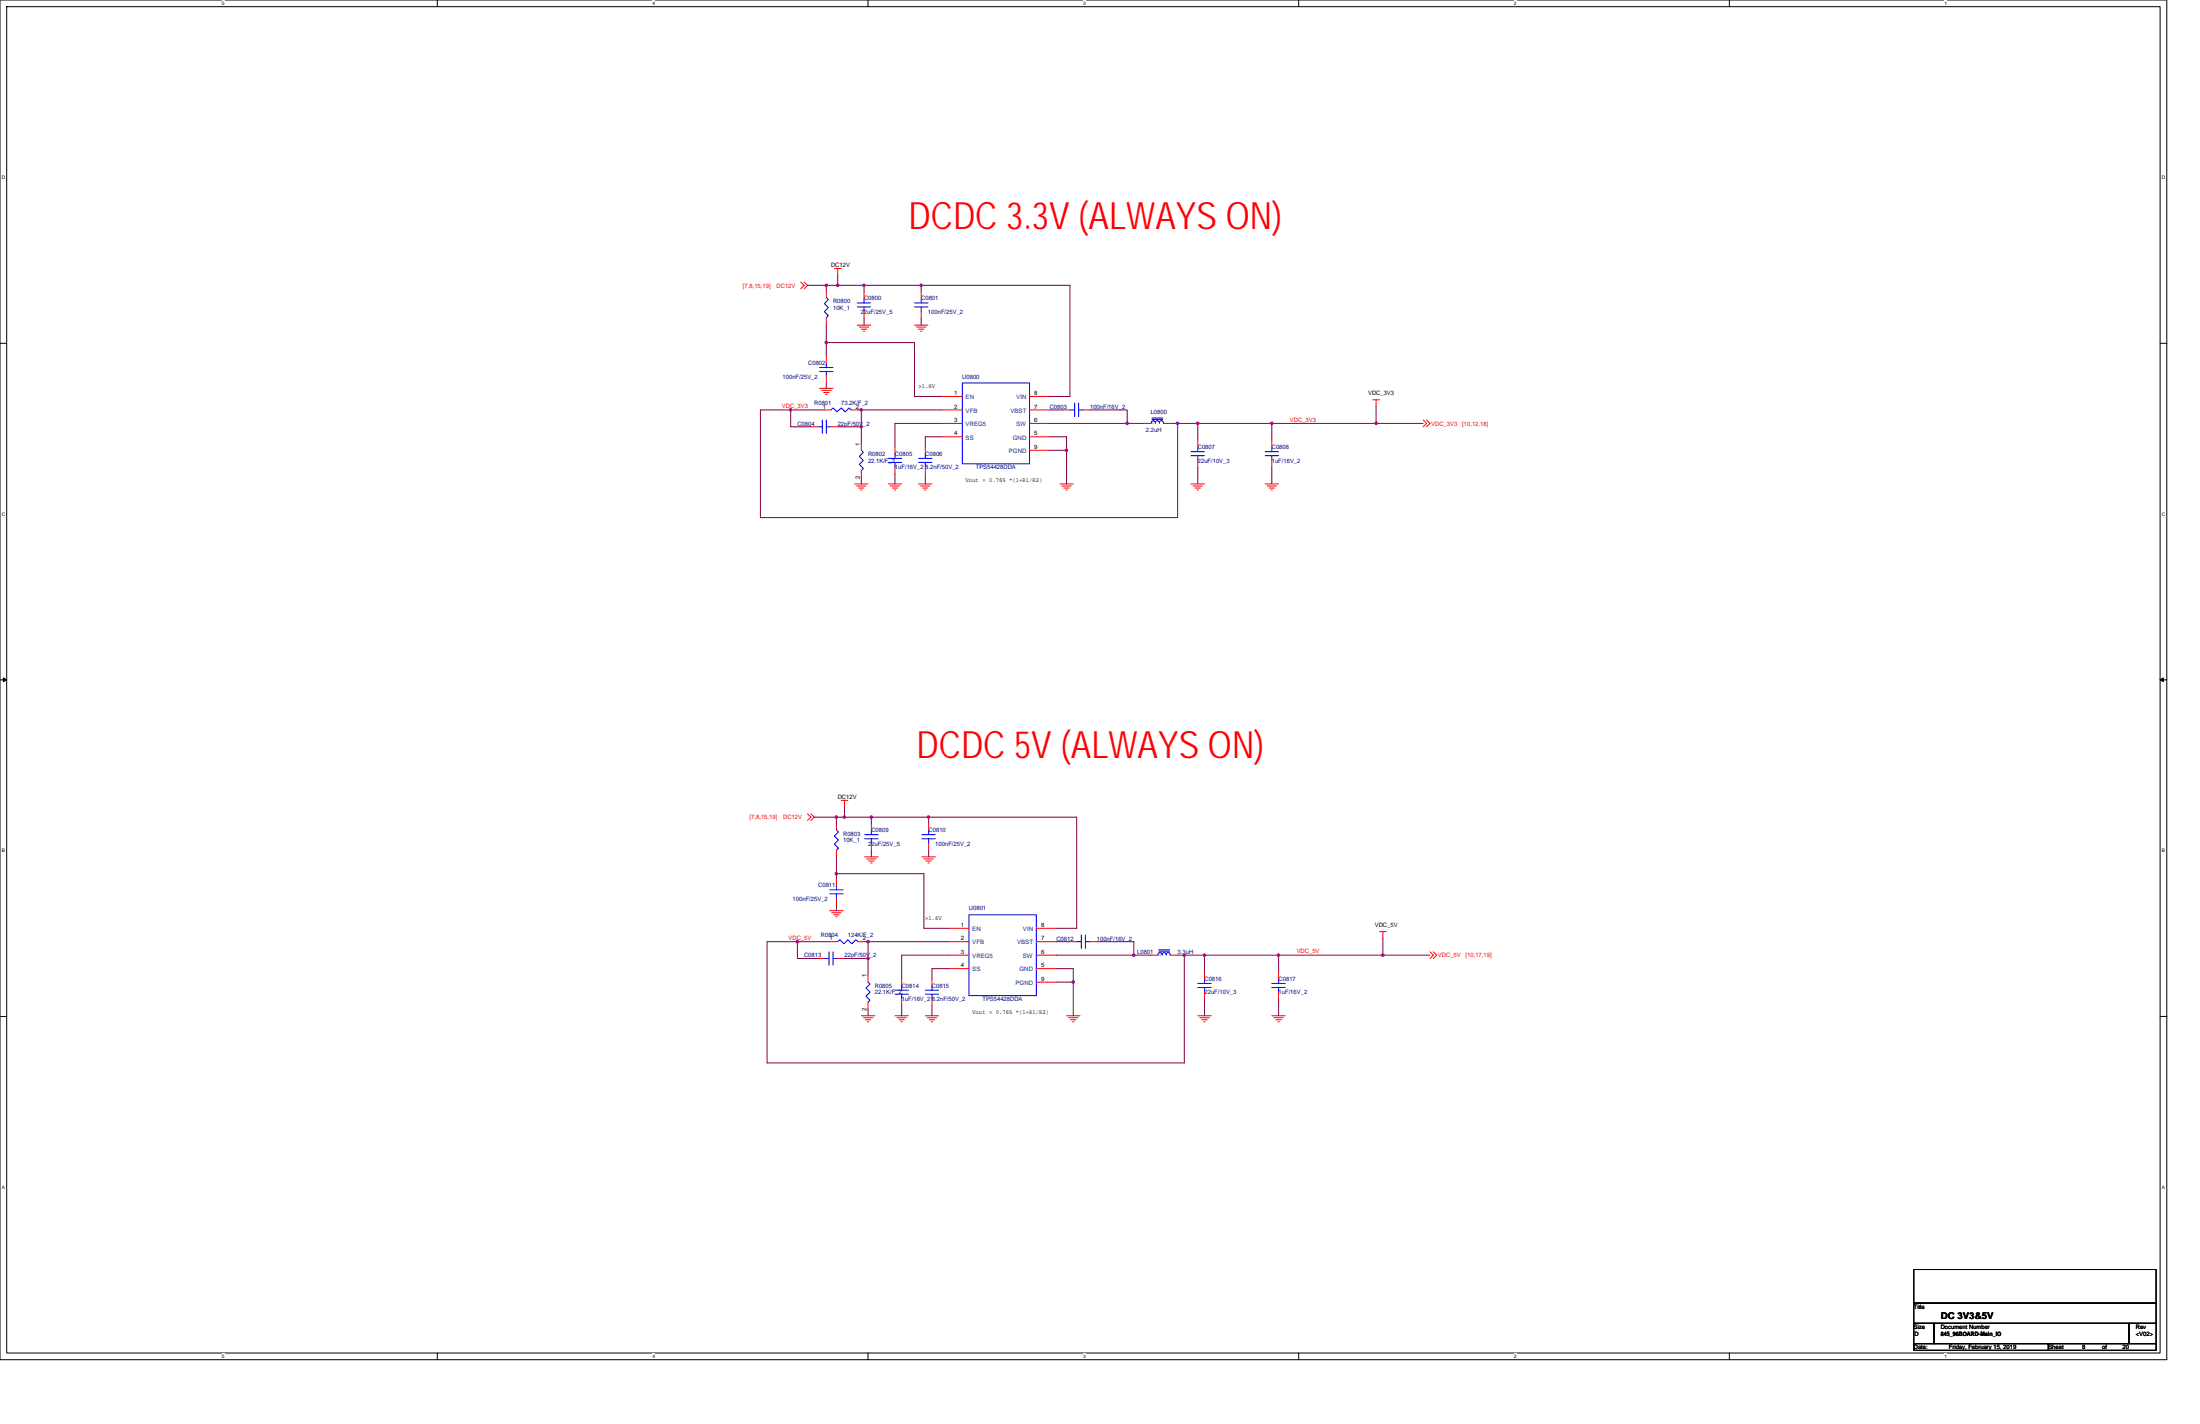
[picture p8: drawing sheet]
<svg xmlns="http://www.w3.org/2000/svg" width="432mm" height="279mm" viewBox="0 0 432 279" stroke-linecap="round" stroke-linejoin="round" font-family="sans-serif">
<path d="M0 0h425.3v266.8h-425.3zM1.3 1.3h422.7v264.2h-422.7z" fill="none" stroke="#000" stroke-width=".2"/>
<g fill="#fff">
<path d="M43.6 .1h.5v1.1h-.5z"/>
<path d="M43.6 265.6h.5v1.1h-.5z"/>
</g>
<path d="M85.8 0v1.3M85.8 265.5v1.3" fill="none" stroke="#000" stroke-width=".2"/>
<g fill="#fff">
<path d="M128.1 .1h.5v1.1h-.5z"/>
<path d="M128.1 265.6h.5v1.1h-.5z"/>
</g>
<path d="M170.4 0v1.3M170.4 265.5v1.3" fill="none" stroke="#000" stroke-width=".2"/>
<g fill="#fff">
<path d="M212.6 .1h.5v1.1h-.5z"/>
<path d="M212.6 265.6h.5v1.1h-.5z"/>
</g>
<path d="M254.9 0v1.3M254.9 265.5v1.3" fill="none" stroke="#000" stroke-width=".2"/>
<g fill="#fff">
<path d="M297.1 .1h.5v1.1h-.5z"/>
<path d="M297.1 265.6h.5v1.1h-.5z"/>
</g>
<path d="M339.4 0v1.3M339.4 265.5v1.3" fill="none" stroke="#000" stroke-width=".2"/>
<g fill="#fff">
<path d="M381.7 .1h.5v1.1h-.5z"/>
<path d="M381.7 265.6h.5v1.1h-.5z"/>
<path d="M.3 34.3h.7v1.1h-.7z"/>
<path d="M424.3 34.3h.7v1.1h-.7z"/>
<path d="M.3 100.4h.7v1h-.7z"/>
<path d="M424.3 100.4h.7v1h-.7z"/>
</g>
<path d="M0 67.4h1.3M424 67.4h1.3" fill="none" stroke="#000" stroke-width=".2"/>
<g fill="#fff">
<path d="M.3 166.4h.7v1.1h-.7z"/>
<path d="M424.3 166.4h.6v1.1h-.6z"/>
</g>
<path d="M0 133.4h1.3M424 133.4h1.3" fill="none" stroke="#000" stroke-width=".2"/>
<path d="M.7 133l.6 .4-.6 .4zM424 133.4l.6-.4v.8z" fill="#000" stroke="#000" stroke-width=".2"/>
<g fill="#fff">
<path d="M.3 232.5h.7v1h-.7z"/>
<path d="M424.3 232.5h.6v1h-.6z"/>
</g>
<path d="M0 199.4h1.3M424 199.4h1.3M375.6 249.1h47.6v6.6h-47.6zM375.6 255.7h47.6v4h-47.6zM375.6 259.7h4v3.9h-4zM379.6 259.7h38.3v3.9h-38.3zM417.9 259.7h5.3v3.9h-5.3zM375.6 263.6h26.4v1.3h-26.4zM402 263.6h21.2v1.3h-21.2z" fill="none" stroke="#000" stroke-width=".2"/>
<g fill="none" stroke="#f00" stroke-width=".2">
<path d="M157.2 55.3l.6 .7-.6 .7M157.8 55.3l.7 .7-.7 .7M162.2 57v1.4M163.8 52.7h1.3M164.4 52.7v1.3M169.6 57.2v1.3M180.8 57.2v1.3M160.9 76.2h2.6M161.3 76.6h1.8M161.6 77h1.1M162.1 77.4h.2M162.2 62.3v1.3"/>
<path d="M162.2 69.9v1.3M162.2 73.8v1.3M168.3 63.8h2.6M168.7 64.2h1.8M169.1 64.6h1M169.5 65h.2M169.6 61.2v1.3M179.5 63.8h2.6M179.9 64.2h1.8M180.3 64.6h1M180.7 65h.2M180.8 61.2v1.3"/>
<path d="M184.9 77.8h4M202.1 77.8h3.9M269.4 78.4h1.4M270.1 78.4v1.4M159.2 83.7h1.3M161.8 80.4h1.3M163.1 83.7h1.3M167.1 80.4h1.3M167.7 95h2.7M168.1 95.4h1.9M168.5 95.8h1.1M168.9 96.1h.3"/>
<path d="M169.1 87v1.3M169.1 92.3v1.3M174.3 95h2.7M174.7 95.4h1.9M175.1 95.8h1.1M175.5 96.1h.3M175.7 87.7v1.3M175.7 91.7v1.3M180.3 95h2.6M180.7 95.4h1.8M181.1 95.8h1M181.5 96.1h.2"/>
<path d="M181.6 87.7v1.3M181.6 91.7v1.3M184.9 80.4h4M184.9 83.1h4M184.9 85.7h4M202.1 85.7h3.9M202.1 83.1h3.9M202.1 80.4h3.9M202.1 88.3h3.9M208 95h2.7M208.4 95.4h1.9M208.7 80.4h1.3"/>
<path d="M208.8 95.8h1.1M209.2 96.1h.3M212.6 80.4h1.4M224.5 83.1h1.3M228.5 83.1h1.3M233.8 95h2.6M234.2 95.4h1.8M234.6 95.8h1M235 96.1h.2M235.1 90.3v1.4M235.1 86.4v1.3M248.3 95h2.7"/>
<path d="M248.7 95.4h1.8M249.1 95.8h1M249.5 96.1h.2M249.6 86.4v1.3M249.6 90.3v1.4M279.3 82.4l.7 .7-.7 .6M280 82.4l.7 .7-.7 .6M158.5 159.7l.7 .6-.7 .7M159.2 159.7l.6 .6-.6 .7M165.1 157h1.3M165.8 157v1.3M162.9 178.7h2.6"/>
<path d="M163.2 179.1h1.9M163.6 179.5h1.1M164 179.9h.3M164.2 172.4v1.3M164.2 176.3v1.3M164.2 161.5v1.4M164.2 166.8v1.3M169.7 168.1h2.7M170.1 168.5h1.9M170.5 168.9h1.1M170.9 169.3h.3M171 165.5v1.3"/>
<path d="M171 161.5v1.4M180.9 168.1h2.7M181.3 168.5h1.9M181.7 168.9h1.1M182.1 169.3h.3M182.3 161.5v1.4M182.3 165.5v1.3M160.5 188.1h1.3M163.1 184.8h1.3M164.4 188.1h1.4M168.4 184.8h1.3M169.1 199.3h2.6"/>
<path d="M169.5 199.7h1.8M170.4 191.4v1.3M170.4 196.7v1.3M175.7 199.3h2.6M176.1 199.7h1.8M177 192v1.4M177 196v1.3M181.6 199.3h2.6M182 199.7h1.9M182.9 192v1.4M182.9 196v1.3M186.2 182.1h4"/>
<path d="M186.2 184.8h4M186.2 187.4h4M186.2 190.1h4M203.4 190.1h3.9M203.4 187.4h3.9M203.4 184.8h3.9M203.4 182.1h3.9M203.4 192.7h3.9M209.3 199.3h2.7M209.7 199.7h1.9M210 184.8h1.3M214 184.8h1.3"/>
<path d="M225.8 187.4h1.4M229.8 187.4h1.3M235.1 199.3h2.6M235.5 199.7h1.8M236.4 194.7v1.3M236.4 190.7v1.3M249.6 199.3h2.7M250 199.7h1.9M251 190.7v1.3M251 194.7v1.3M270.8 182.8h1.3M271.4 182.8v1.3"/>
<path d="M280.7 186.8l.6 .6-.6 .7M281.3 186.8l.7 .6-.7 .7M169.8 200.1h1.1M170.2 200.5h.3M176.4 200.1h1.1M176.8 200.5h.3M182.4 200.1h1.1M182.8 200.5h.2M210.1 200.1h1.1M210.5 200.5h.3M235.9 200.1h1M236.3 200.5h.2"/>
<path d="M250.4 200.1h1.1M250.8 200.5h.3"/>
</g>
<g fill="none" stroke="#00f" stroke-width=".2">
<path d="M162.2 58.4l.4 .4-.8 .8 .8 .7-.8 .9 .8 .7-.4 .4M168.3 59.4h2.6M169.6 58.5v.9M179.5 59.4h2.6M180.8 58.5v.9M160.9 72.1h2.6M160.9 72.9h2.6M162.2 71.2v.9M162.2 72.9v.9M168.3 60.2h2.6M169.6 60.2v1M179.5 60.2h2.6"/>
<path d="M180.8 60.2v1M188.9 75.1h13.2v15.9h-13.2zM210.9 79.1v2.6M211.7 79.1v2.6M160.5 83.7h.9M161.4 82.4v2.6M162.2 82.4v2.6M162.2 83.7h.9M163.1 80.4l.4-.4 .8 .8 .8-.8 .8 .8 .8-.8 .4 .4M169.1 88.3l.4 .5-.8 .7 .8 .8-.8 .8 .8 .8-.4 .4M174.3 89.9h2.7M174.3 90.7h2.7"/>
<path d="M175.7 89v.9M175.7 90.7v1M180.3 89.9h2.6M180.3 90.7h2.6M181.6 89v.9M181.6 90.7v1M210 80.4h.9M211.7 80.4h.9M226.1 82.3h2.1M226.1 82h2.1M226.8 82.9a.4 .4 0 0 0-.5-.3 .4 .4 0 0 0-.3 .5h-.2M227.5 82.9a.39 .39 0 0 0-.4-.3 .39 .39 0 0 0-.3 .5"/>
<path d="M227.6 83.1a.42 .42 0 0 1 .4-.6 .42 .42 0 0 1 .4 .6h.1M233.8 89.4h2.6M233.8 88.6h2.6M235.1 89.4v.9M235.1 87.7v.9M248.3 88.6h2.7M248.3 89.4h2.7M249.6 87.7v.9M249.6 89.4v.9M162.9 174.6h2.6M162.9 175.4h2.6M164.2 173.7v.9"/>
<path d="M164.2 175.4v.9M164.2 162.9l.4 .3-.8 .8 .8 .8-.8 .8 .8 .8-.4 .4M169.7 164.6h2.7M169.7 163.8h2.7M171 164.6v.9M171 162.9v.9M180.9 163.8h2.7M180.9 164.6h2.7M182.3 162.9v.9M182.3 164.6v.9M190.2 179.5h13.2v15.8h-13.2zM161.8 188.1h.9"/>
<path d="M162.7 186.8v2.6M163.5 186.8v2.6M163.5 188.1h.9M164.4 184.8l.4-.4 .8 .8 .8-.8 .8 .8 .8-.8 .4 .4M170.4 192.7l.4 .4-.8 .8 .8 .8-.8 .8 .8 .8-.4 .4M175.7 194.3h2.6M175.7 195.1h2.6M177 193.4v.9M177 195.1v.9M181.6 194.3h2.6M181.6 195.1h2.6M182.9 193.4v.9"/>
<path d="M182.9 195.1v.9M211.3 184.8h.9M212.2 183.5v2.6M213 183.5v2.6M213 184.8h1M227.3 187.3l-.1 .1M227.3 187.3a.38 .38 0 0 1 .4-.4 .38 .38 0 0 1 .4 .4 .4 .4 0 0 1 .4-.4 .4 .4 0 0 1 .4 .4M227.4 186.6h2.2M227.4 186.4h2.2M228.1 187.3v.1M228.9 187.3v.1M228.9 187.3a.38 .38 0 0 1 .4-.4 .38 .38 0 0 1 .4 .4"/>
<path d="M229.7 187.3l.1 .1M235.1 193.8h2.6M235.1 193h2.6M236.4 193.8v.9M236.4 192v1M249.6 193h2.7M249.6 193.8h2.7M251 192v1M251 193.8v.9"/>
</g>
<g fill="none" stroke="#800040" stroke-width=".2">
<path d="M158.5 56h3.7M162.2 56h2.2M162.2 56v1M164.4 54v2M164.4 56h5.2M169.6 56v1.2M169.6 56h11.2M180.8 56h29.2v21.8h-4M180.8 56v1.2M162.2 63.6v3.6M162.2 75.1v1.1M162.2 67.2v2.7"/>
<path d="M162.2 67.2h17.3v10.6h5.4M169.6 62.5v1.3M180.8 62.5v1.3M270.1 79.8v3.3M155.2 80.4v3.3h4M155.2 80.4h6.6M155.2 80.4h-6v21.2h81.9v-18.5M164.4 83.7h4.7M168.4 80.4h.7M169.1 80.4h15.8M169.1 93.6v1.4M169.1 80.4v3.3"/>
<path d="M169.1 83.7v3.3M175.7 93v2M181.6 93v2M184.9 83.1h-9.2v4.6M184.9 85.7h-3.3v2M206 88.3h3.3M206 80.4h2.7M206 83.1h15.2M206 85.7h3.3v2.6M209.3 88.3v6.7M214 80.4h7.2v2.7M221.2 83.1h3.3"/>
<path d="M229.8 83.1h1.3M231.1 83.1h4M235.1 83.1h14.5M235.1 83.1v3.3M235.1 91.7v3.3M249.6 91.7v3.3M249.6 83.1h20.5M249.6 83.1v3.3M270.1 83.1h9.2M165.8 158.3v2M159.8 160.3h4.4M164.2 171.4h17.1v10.7h4.9"/>
<path d="M164.2 168.1v3.3M164.2 160.3v1.2M164.2 160.3h1.6M164.2 177.6v1.1M164.2 171.4v1M165.8 160.3h5.2M171 160.3h11.3M171 160.3v1.2M171 166.8v1.3M182.3 160.3v1.2M182.3 166.8v1.3M182.3 160.3h29v21.8h-4"/>
<path d="M156.5 184.8v3.3h4M156.5 184.8h6.6M156.5 184.8h-5.9v23.8h81.9v-21.2M165.8 188.1h4.6M169.7 184.8h.7M170.4 184.8v3.3M170.4 198v1.3M170.4 188.1v3.3M170.4 184.8h15.8M177 197.3v2M182.9 197.3v2M186.2 187.4h-9.2v4.6"/>
<path d="M186.2 190.1h-3.3v1.9M207.3 184.8h2.7M207.3 190.1h3.4v2.6M207.3 192.7h3.4M207.3 187.4h15.2M210.7 192.7v6.6M215.3 184.8h7.2v2.6M222.5 187.4h3.3M231.1 187.4h1.4M232.5 187.4h3.9M236.4 187.4h14.6v3.3M236.4 196v3.3"/>
<path d="M236.4 187.4v3.3M251 196v3.3M251 187.4h20.4M271.4 184.1v3.3h9.3"/>
</g>
<g fill="#f0f" stroke="#f0f" stroke-width=".2">
<path d="M222.4 187.2h.3v.4h-.3z" fill-rule="evenodd"/>
<path d="M156.3 184.6h.4v.3h-.4z" fill-rule="evenodd"/>
<path d="M209.2 88.2h.3v.3h-.3z" fill-rule="evenodd"/>
<path d="M232.3 187.2h.3v.4h-.3z" fill-rule="evenodd"/>
<path d="M222.4 187.2h.3v.4h-.3z" fill-rule="evenodd"/>
<path d="M156.3 184.6h.4v.3h-.4z" fill-rule="evenodd"/>
<path d="M209.2 88.2h.3v.3h-.3z" fill-rule="evenodd"/>
<path d="M232.3 187.2h.3v.4h-.3z" fill-rule="evenodd"/>
<circle cx="236.4" cy="187.4" r=".25"/>
<circle cx="171" cy="160.3" r=".25"/>
<circle cx="210.7" cy="192.7" r=".25"/>
<circle cx="170.4" cy="184.8" r=".25"/>
<circle cx="170.4" cy="188.1" r=".25"/>
<circle cx="271.4" cy="187.4" r=".25"/>
<circle cx="250.9" cy="187.4" r=".25"/>
<circle cx="164.1" cy="160.3" r=".25"/>
<circle cx="165.7" cy="160.3" r=".25"/>
<circle cx="182.2" cy="160.3" r=".25"/>
<circle cx="235.1" cy="83.1" r=".25"/>
<circle cx="169.6" cy="56" r=".25"/>
<circle cx="164.4" cy="56" r=".25"/>
<circle cx="169" cy="80.4" r=".25"/>
<circle cx="221.2" cy="83.1" r=".25"/>
<circle cx="270.1" cy="83.1" r=".25"/>
<circle cx="249.6" cy="83.1" r=".25"/>
<circle cx="162.2" cy="56" r=".25"/>
<circle cx="180.8" cy="56" r=".25"/>
<circle cx="155.2" cy="80.4" r=".25"/>
<circle cx="169" cy="83.7" r=".25"/>
<circle cx="164.1" cy="171.4" r=".25"/>
<circle cx="162.2" cy="67.2" r=".25"/>
<circle cx="231.1" cy="83.1" r=".25"/>
</g>
<g font-size="7.4" fill="#f00">
<text x="178.3" y="45">DCDC 3.3V (ALWAYS ON)</text>
<text x="179.9" y="148.8">DCDC 5V (ALWAYS ON)</text>
</g>
<text font-size="1.8" x="380.9" y="258.7">DC 3V3&amp;5V</text>
<g font-size="1.2">
<text x="163.1" y="52.5">DC12V</text>
<text x="180.3" y="76.1">&gt;1.6V</text>
<text x="187.3" y="77.5">1</text>
<text x="203" y="77.5">8</text>
<text x="268.5" y="77.6">VDC_3V3</text>
<text x="161.5" y="80.2">1</text>
<text x="168" y="80.2">2</text>
<text x="187.3" y="80.2">2</text>
<text x="187.3" y="82.8">3</text>
<text x="203" y="80.2">7</text>
<text x="203" y="82.8">6</text>
<text x="168.8" y="87.4" transform="rotate(-90 168.8 87.4)">1</text>
<text x="187.3" y="85.4">4</text>
<text x="203" y="85.4">5</text>
<text x="203" y="88.1">9</text>
<text x="168.8" y="93.9" transform="rotate(-90 168.8 93.9)">2</text>
<text x="189.5" y="94.6">Vout = 0.765 *(1+R1/R2)</text>
<text x="164.4" y="156.8">DC12V</text>
<text x="162.8" y="184.5">1</text>
<text x="169.3" y="184.5">2</text>
<text x="181.6" y="180.4">&gt;1.6V</text>
<text x="188.6" y="181.9">1</text>
<text x="188.6" y="184.5">2</text>
<text x="204.3" y="184.5">7</text>
<text x="204.3" y="181.9">8</text>
<text x="269.8" y="181.9">VDC_5V</text>
<text x="170.1" y="191.8" transform="rotate(-90 170.1 191.8)">1</text>
<text x="188.6" y="187.1">3</text>
<text x="188.6" y="189.8">4</text>
<text x="204.3" y="189.8">5</text>
<text x="204.3" y="187.1">6</text>
<text x="204.3" y="192.4">9</text>
<text x="170.1" y="198.3" transform="rotate(-90 170.1 198.3)">2</text>
<text x="190.8" y="198.9">Vout = 0.765 *(1+R1/R2)</text>
<text x="375.6" y="256.8">Title</text>
<text x="375.6" y="260.8">Size</text>
<text x="375.8" y="262.1">D</text>
<text x="380.9" y="260.8">Document Number</text>
<text x="380.9" y="262.1">845_96BOARD-Main_IO</text>
<text x="419.2" y="260.8">Rev</text>
<text x="419.2" y="262.1">&lt;V02&gt;</text>
<text x="375.6" y="264.7">Date:</text>
<text x="382.5" y="264.7">Friday, February 15, 2019</text>
<text x="402" y="264.7">Sheet</text>
<text x="408.6" y="264.7">8</text>
<text x="412.6" y="264.7">of</text>
<text x="416.6" y="264.7">20</text>
</g>
<g font-size="1.2" fill="#f00">
<text x="145.8" y="56.4">[7,8,15,19]</text>
<text x="152.4" y="56.4">DC12V</text>
<text x="153.5" y="80.1">VDC_3V3</text>
<text x="253.2" y="82.7">VDC_3V3</text>
<text x="280.9" y="83.5">VDC_3V3</text>
<text x="287" y="83.5">[10,12,18]</text>
<text x="147.1" y="160.8">[7,8,15,19]</text>
<text x="153.7" y="160.8">DC12V</text>
<text x="154.8" y="184.4">VDC_5V</text>
<text x="254.5" y="187">VDC_5V</text>
<text x="282.2" y="187.9">VDC_5V</text>
<text x="287.7" y="187.9">[10,17,19]</text>
</g>
<g font-size="1.2" fill="#000080">
<text x="163.5" y="59.5">R0800</text>
<text x="169.6" y="58.9">C0800</text>
<text x="180.8" y="58.9">C0801</text>
<text x="163.5" y="60.8">10K_1</text>
<text x="168.9" y="61.6">22uF/25V_5</text>
<text x="182.1" y="61.6">100nF/25V_2</text>
<text x="158.6" y="71.6">C0802</text>
<text x="153.6" y="74.3">100nF/25V_2</text>
<text x="188.9" y="74.3">U0800</text>
<text x="156.5" y="83.5">C0804</text>
<text x="159.8" y="79.5">R0801</text>
<text x="164.4" y="83.5">22pF/50V_2</text>
<text x="165.1" y="79.5">73.2K/F_2</text>
<text x="206" y="80.2">C0803</text>
<text x="214" y="80.2">100nF/16V_2</text>
<text x="225.8" y="81.3">L0800</text>
<text x="170.4" y="89.5">R0802</text>
<text x="175.7" y="89.5">C0805</text>
<text x="181.6" y="89.5">C0806</text>
<text x="224.9" y="84.7">2.2uH</text>
<text x="235.1" y="88.1">C0807</text>
<text x="249.6" y="88.1">C0808</text>
<text x="170.4" y="90.8">22.1K/F_2</text>
<text x="175.7" y="92.1">1uF/16V_2</text>
<text x="181.6" y="92.1">8.2nF/50V_2</text>
<text x="191.5" y="92.1">TPS54428DDA</text>
<text x="235.1" y="90.8">22uF/10V_3</text>
<text x="249.6" y="90.8">1uF/16V_2</text>
<text x="165.5" y="164">R0803</text>
<text x="165.5" y="165.3">10K_1</text>
<text x="170.4" y="165.9">22uF/25V_5</text>
<text x="171" y="163.3">C0809</text>
<text x="182.3" y="163.3">C0810</text>
<text x="183.6" y="165.9">100nF/25V_2</text>
<text x="155.6" y="176.8">100nF/25V_2</text>
<text x="160.6" y="174.1">C0811</text>
<text x="190.2" y="178.6">U0801</text>
<text x="161.1" y="183.9">R0804</text>
<text x="166.4" y="183.9">124K/F_2</text>
<text x="207.3" y="184.6">C0812</text>
<text x="215.3" y="184.6">100nF/16V_2</text>
<text x="157.8" y="187.9">C0813</text>
<text x="165.8" y="187.9">22pF/50V_2</text>
<text x="223.2" y="187.2">L0801</text>
<text x="231.1" y="187.2">3.3uH</text>
<text x="171.7" y="193.8">R0805</text>
<text x="171.7" y="195.1">22.1K/F_2</text>
<text x="177" y="193.8">C0814</text>
<text x="177" y="196.4">1uF/16V_2</text>
<text x="182.9" y="193.8">C0815</text>
<text x="182.9" y="196.4">8.2nF/50V_2</text>
<text x="192.8" y="196.4">TPS54428DDA</text>
<text x="236.4" y="192.5">C0816</text>
<text x="236.4" y="195.1">22uF/10V_3</text>
<text x="251" y="192.5">C0817</text>
<text x="251" y="195.1">1uF/16V_2</text>
</g>
<g font-size="1.2" fill="#004080">
<text x="189.5" y="78.3">EN</text>
<text x="189.5" y="81">VFB</text>
<text x="189.5" y="83.6">VREG5</text>
<text x="198.3" y="81">VBST</text>
<text x="199.5" y="83.6">SW</text>
<text x="199.5" y="78.3">VIN</text>
<text x="189.5" y="86.3">SS</text>
<text x="198" y="88.9">PGND</text>
<text x="198.8" y="86.3">GND</text>
<text x="190.8" y="182.7">EN</text>
<text x="190.8" y="185.3">VFB</text>
<text x="199.6" y="185.3">VBST</text>
<text x="200.8" y="182.7">VIN</text>
<text x="190.8" y="188">VREG5</text>
<text x="190.8" y="190.6">SS</text>
<text x="200.1" y="190.6">GND</text>
<text x="200.8" y="188">SW</text>
<text x="199.3" y="193.3">PGND</text>
</g>
<g font-size=".9">
<text x="43.6" y="1">5</text>
<text x="128.1" y="1">4</text>
<text x="212.6" y="1">3</text>
<text x="297.1" y="1">2</text>
<text x="381.7" y="1">1</text>
<text x=".3" y="35.2">D</text>
<text x="424.3" y="35.2">D</text>
<text x=".3" y="101.2">C</text>
<text x="424.3" y="101.2">C</text>
<text x=".3" y="167.3">B</text>
<text x="424.3" y="167.3">B</text>
<text x=".3" y="233.3">A</text>
<text x="424.3" y="233.3">A</text>
<text x="43.6" y="266.4">5</text>
<text x="128.1" y="266.4">4</text>
<text x="212.6" y="266.4">3</text>
<text x="297.1" y="266.4">2</text>
<text x="381.7" y="266.4">1</text>
</g>
<g font-size=".9" fill="#00f">
<text x="226.1" y="83.3">1</text>
<text x="227.4" y="187.6">1</text>
</g>
</svg>
